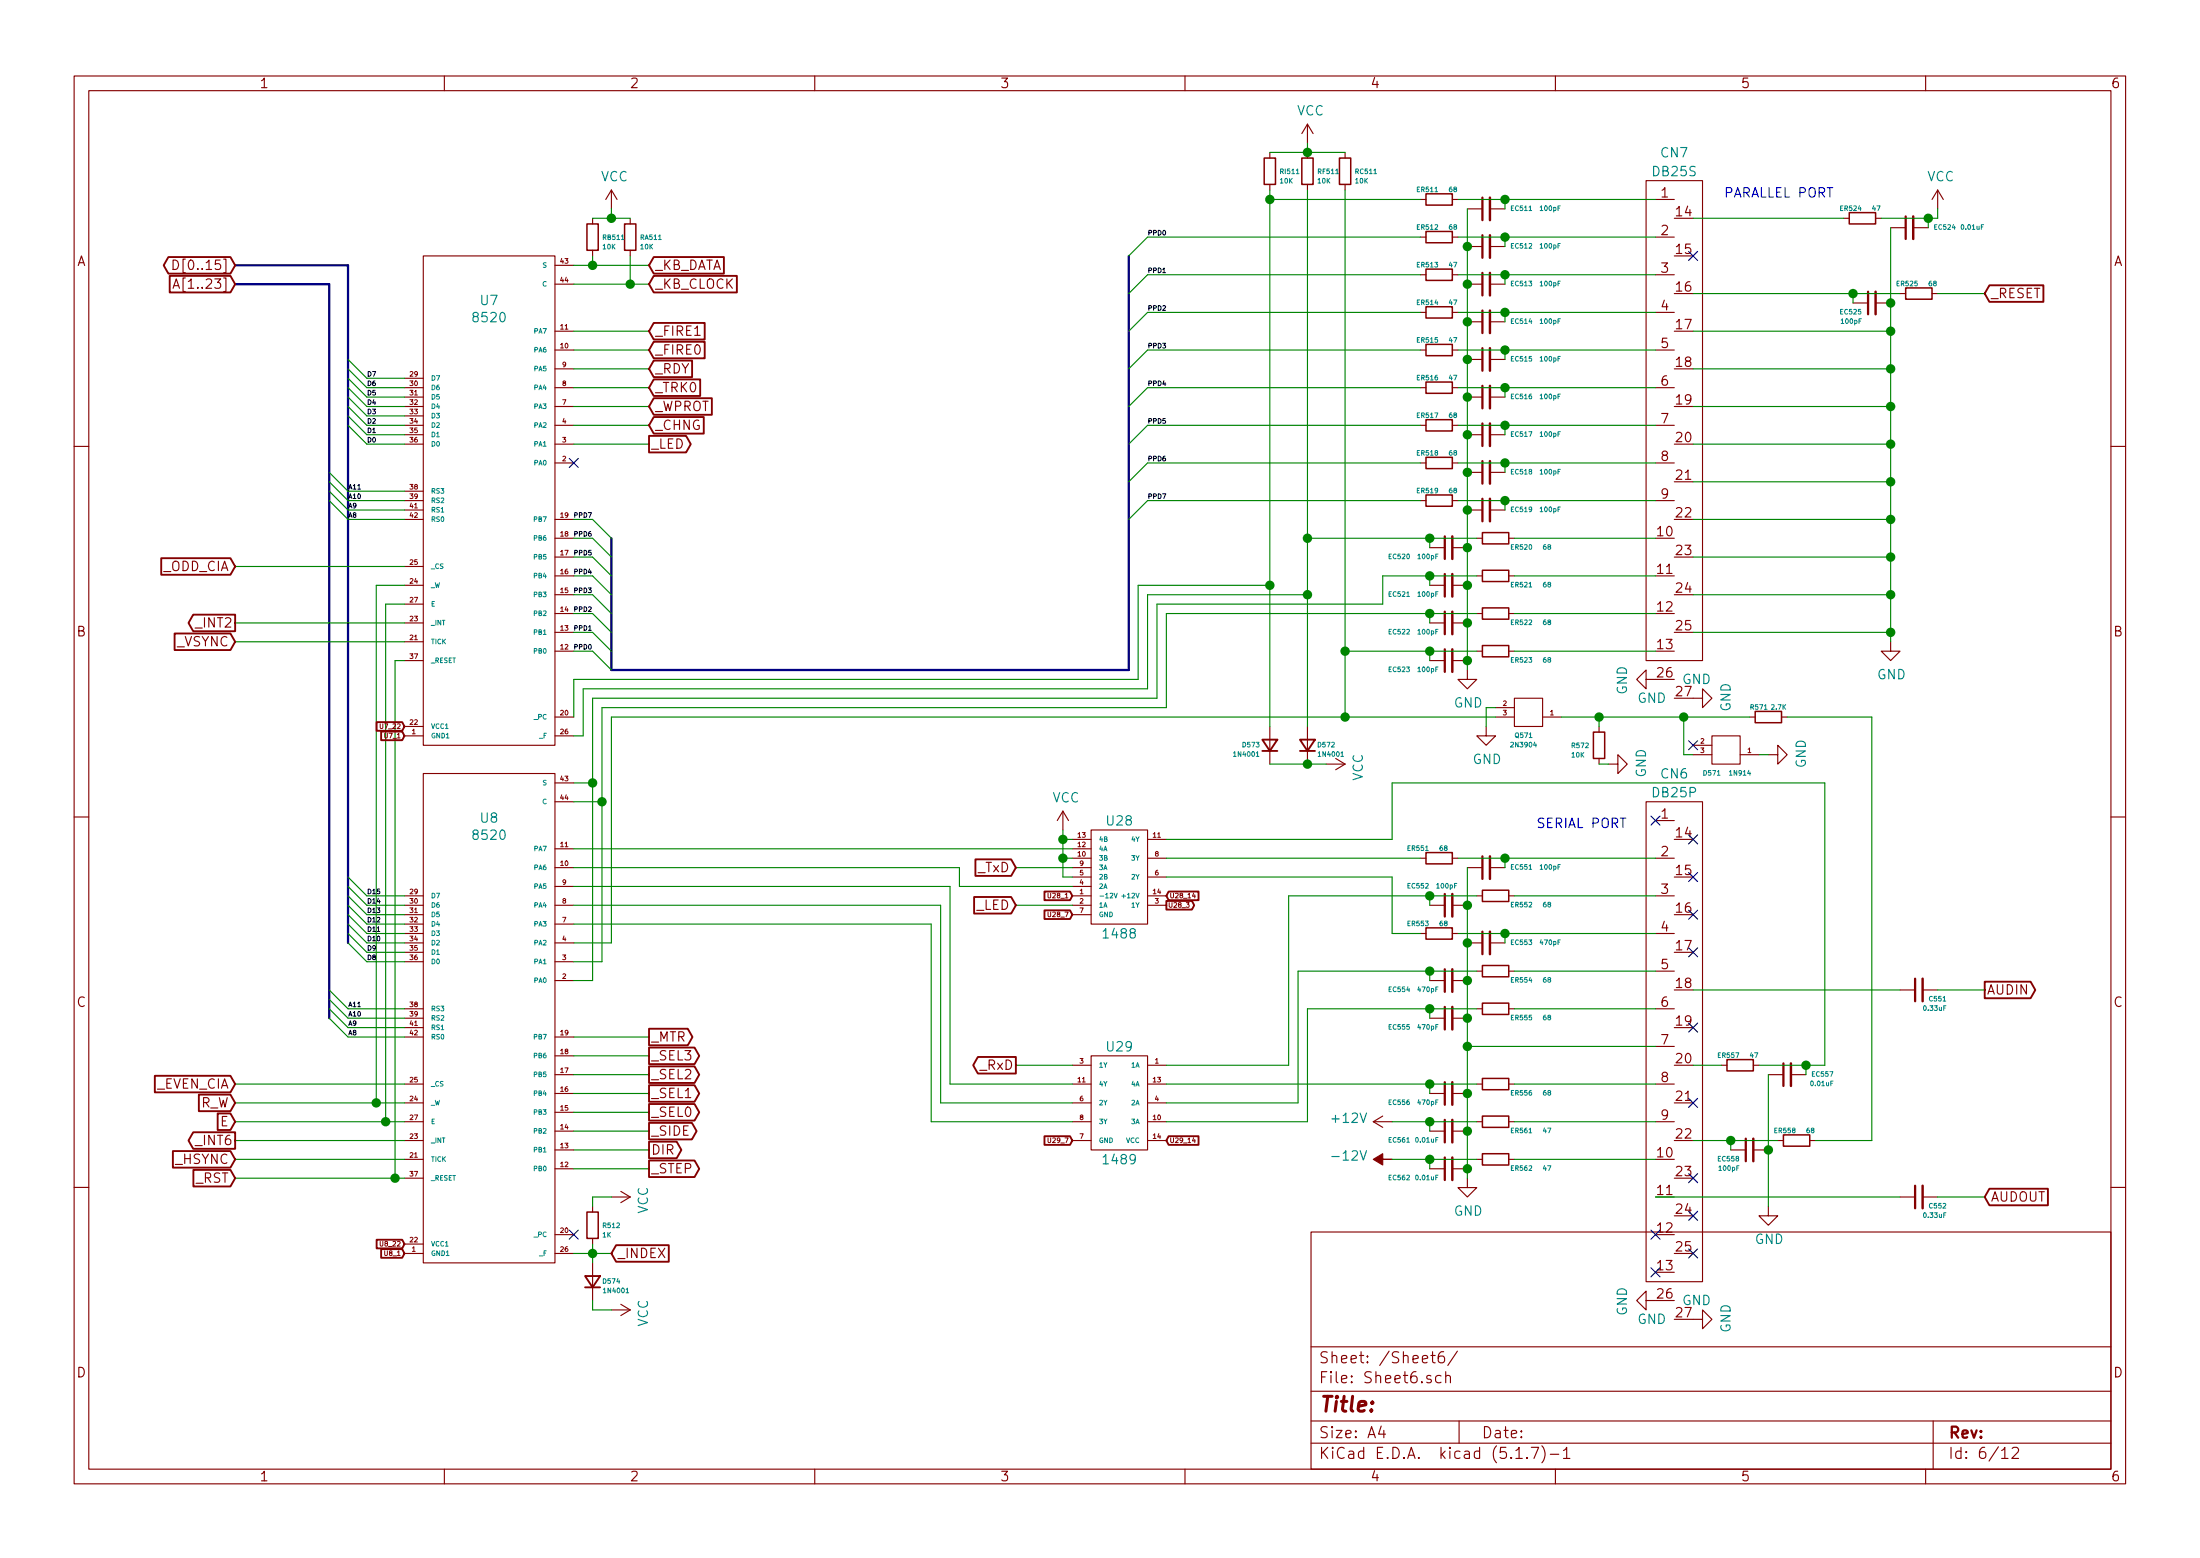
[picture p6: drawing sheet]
<svg xmlns="http://www.w3.org/2000/svg" width="297mm" height="210mm" viewBox="0 0 297 210" stroke-linecap="round" stroke-linejoin="round" font-family="sans-serif">
<g fill="none" stroke="#840000" stroke-width=".15">
<path d="M10 10.3h277v189.9h-277zM12 12.2h273v186.1h-273zM60 10.3v1.9M110 10.3v1.9M160 10.3v1.9M176.5 16.8l-.7 1.2M176.5 16.8v2.5M176.5 16.8l.8 1.2M210 10.3v1.9M260 10.3v1.9M23.4 35.1a.64 .64 0 0 1 .7 .6 .64 .64 0 0 1-.7 .7zM23.4 38.9l.4-1.3 .4 1.3"/>
<path d="M23.5 38.6h.6M57.1 34.5h17.8v66.1h-17.8zM74.9 38.3h2.6M74.9 35.8h2.6M80 29.5v.7M80 33.8v.7M82.5 25.6l-.7 1.3M82.5 25.6v2.6M82.5 25.6l.8 1.3M85.1 29.5v.7M85.1 33.8v.7M171.4 20.6v.7"/>
<path d="M171.4 24.9v.7M176.5 20.6v.7M176.5 24.9v.7M181.6 20.6v.7M181.6 24.9v.7M191.8 26.9h.7M191.8 32h.7M191.8 37.1h.7M196.1 26.9h.7M196.1 32h.7M196.1 37.1h.7M198.1 28.2h2.1"/>
<path d="M198.1 33.3h2.1M198.1 38.3h2.1M201.2 28.2h2M201.2 33.3h2M201.2 38.3h2M222.2 24.4h7.7v64.7h-7.7zM223.5 26.9h2.6M223.5 32h2.6M223.5 37.1h2.6M248.9 29.5h.8M253.2 29.5h.8M255.3 30.7h2"/>
<path d="M256.5 39.6h.8M258.3 30.7h2M260.9 39.6h.7M261.6 25.6l-.7 1.3M261.6 25.6v2.6M261.6 25.6l.8 1.3M54.6 58.7h2.5M54.6 52.3h2.5M54.6 57.4h2.5M54.6 53.6h2.5M54.6 51h2.5M54.6 59.9h2.5"/>
<path d="M54.6 54.9h2.5M54.6 56.1h2.5M74.9 47.2h2.6M74.9 52.3h2.6M74.9 57.4h2.6M74.9 44.7h2.6M74.9 59.9h2.6M74.9 54.9h2.6M74.9 49.8h2.6M191.8 42.2h.7M191.8 47.2h.7M191.8 52.3h.7"/>
<path d="M191.8 57.4h.7M196.1 42.2h.7M196.1 47.2h.7M196.1 52.3h.7M196.1 57.4h.7M198.1 58.7h2.1M198.1 43.4h2.1M198.1 48.5h2.1M198.1 53.6h2.1M201.2 58.7h2M201.2 43.4h2M201.2 48.5h2"/>
<path d="M201.2 53.6h2M223.5 42.2h2.6M223.5 47.2h2.6M223.5 52.3h2.6M223.5 57.4h2.6M250.2 40.9h2M253.2 40.9h2.1M10 60.2h2M54.6 67.6h2.5M54.6 68.8h2.5M54.6 79h2.5M54.6 70.1h2.5"/>
<path d="M54.6 76.4h2.5M54.6 66.3h2.5M74.9 62.5h2.6M74.9 72.6h2.6M74.9 77.7h2.6M74.9 75.2h2.6M74.9 70.1h2.6M191.8 67.6h.7M191.8 62.5h.7M193 79h2.1M193 73.9h2.1M196.1 67.6h.7"/>
<path d="M196.1 62.5h.7M196.1 79h2M196.1 73.9h2M198.1 68.8h2.1M198.1 63.7h2.1M199.4 72.6h.8M199.4 77.7h.8M201.2 68.8h2M201.2 63.7h2M203.7 72.6h.8M203.7 77.7h.8M223.5 67.6h2.6"/>
<path d="M223.5 62.5h2.6M285 60.2h2M54.6 89.1h2.5M54.6 84.1h2.5M54.6 99.3h2.5M54.6 86.6h2.5M54.6 98h2.5M54.6 81.5h2.5M74.9 82.8h2.6M74.9 87.9h2.6M74.9 96.8h2.6M74.9 99.3h2.6"/>
<path d="M74.9 85.3h2.6M74.9 80.3h2.6M171.4 98v5.1M176.5 98v5.1M193 89.1h2.1M193 84.1h2.1M196.1 89.1h2M196.1 84.1h2M198.1 90.4v1.3h1.3l-1.3 1.3-1.3-1.3h1.3M199.4 82.8h.8M199.4 87.9h.8M200.7 98v1.3h1.2l-1.2 1.3-1.3-1.3h1.3"/>
<path d="M201.9 96.8h2.6M201.9 95.5h2.6M203.7 82.8h.8M203.7 87.9h.8M204.5 94.2h3.8v3.8h-3.8zM208.3 96.8h2.5M215.9 98v.8M222.2 91.7v-1.3l-1.2 1.3 1.2 1.3v-1.3h1.3M228.6 94.2h1.3v-1.2l1.2 1.2-1.2 1.3v-1.3M231.1 99.3h3.8v3.8h-3.8zM236.2 96.8h.8M240.5 96.8h.8"/>
<path d="M255.3 86.6v1.3h1.2l-1.2 1.2-1.3-1.2h1.3M10 110.3h2M57.1 104.4h17.8v66h-17.8zM74.9 117.1h2.6M74.9 114.5h2.6M74.9 119.6h2.6M74.9 105.7h2.6M74.9 108.2h2.6M143.5 109.5l-.8 1.2M143.5 109.5v2.5M143.5 109.5l.8 1.2M144.8 117.1h2.5"/>
<path d="M144.8 115.8h2.5M144.8 113.3h2.5M144.8 114.5h2.5M144.8 119.6h2.5M144.8 118.4h2.5M147.3 112h7.6v12.7h-7.6zM154.9 115.8h2.6M154.9 113.3h2.6M154.9 118.4h2.6M179.1 103.1h2.5M180.3 102.4l1.3 .7M181.6 103.1l-1.3 .8"/>
<path d="M191.8 115.8h.7M196.1 115.8h.7M198.1 117.1h2.1M201.2 117.1h2M215.9 102.4v.7M217.2 103.1h1.2v-1.3l1.3 1.3-1.3 1.3v-1.3M222.2 108.2h7.7v64.8h-7.7zM223.5 115.8h2.6M223.5 110.7h2.6M228.6 101.8h2.5M228.6 100.6h2.5M234.9 101.8h2.6"/>
<path d="M238.8 101.8h1.2v-1.2l1.3 1.2-1.3 1.3v-1.3M285 110.3h2M54.6 122.2h2.5M54.6 120.9h2.5M54.6 127.2h2.5M54.6 126h2.5M54.6 137.4h2.5M54.6 136.1h2.5M54.6 123.4h2.5M54.6 139.9h2.5M54.6 129.8h2.5M54.6 124.7h2.5"/>
<path d="M54.6 128.5h2.5M54.6 138.7h2.5M74.9 122.2h2.6M74.9 127.2h2.6M74.9 132.3h2.6M74.9 139.9h2.6M74.9 129.8h2.6M74.9 124.7h2.6M144.8 122.2h2.5M144.8 120.9h2.5M144.8 123.4h2.5M154.9 122.2h2.6"/>
<path d="M154.9 120.9h2.6M191.8 126h.7M193 122.2h2.1M193 132.3h2.1M193 137.4h2.1M196.1 122.2h2M196.1 126h.7M196.1 132.3h2M196.1 137.4h2M198.1 127.2h2.1M199.4 120.9h.8M199.4 131.1h.8"/>
<path d="M199.4 136.1h.8M201.2 127.2h2M203.7 120.9h.8M203.7 131.1h.8M203.7 136.1h.8M223.5 120.9h2.6M223.5 126h2.6M223.5 131.1h2.6M223.5 136.1h2.6M256.5 133.6h2.1M259.6 133.6h2M54.6 146.3h2.5"/>
<path d="M54.6 151.4h2.5M54.6 153.9h2.5M54.6 148.8h2.5M54.6 156.5h2.5M54.6 159h2.5M74.9 145h2.6M74.9 147.6h2.6M74.9 152.6h2.6M74.9 155.2h2.6M74.9 157.7h2.6M74.9 150.1h2.6M74.9 142.5h2.6"/>
<path d="M144.8 143.8h2.5M144.8 146.3h2.5M144.8 151.4h2.5M144.8 153.9h2.5M144.8 148.8h2.5M147.3 142.5h7.6v12.7h-7.6zM154.9 143.8h2.6M154.9 146.3h2.6M154.9 151.4h2.6M154.9 153.9h2.6M154.9 148.8h2.6M185.4 151.4l1.3 .7"/>
<path d="M185.4 151.4h2.6M186.7 150.6l-1.3 .8M193 147.6h2.1M193 152.6h2.1M193 157.7h2.1M196.1 147.6h2M196.1 152.6h2M196.1 157.7h2M198.1 159v1.3h1.3l-1.3 1.2-1.3-1.2h1.3M199.4 146.3h.8M199.4 151.4h.8M199.4 156.5h.8"/>
<path d="M203.7 146.3h.8M203.7 151.4h.8M203.7 156.5h.8M223.5 146.3h2.6M223.5 151.4h2.6M223.5 141.2h2.6M232.4 143.8h.8M233.7 155.2h2M236.7 143.8h.8M236.7 155.2h2.1M238.8 145h2M240 153.9h.8"/>
<path d="M241.8 145h2M244.3 153.9h.8M10 160.2h2M54.6 169.2h2.5M54.6 167.9h2.5M74.9 169.2h2.6M74.9 166.6h2.6M80 162.8v.8M80 167.1v.8M80 170.4v5.1M82.5 161.5h2.6M82.5 176.8h2.6"/>
<path d="M83.8 160.8l1.3 .7M83.8 176l1.3 .8M85.1 161.5l-1.3 .8M85.1 176.8l-1.3 .7M177 166.3h108v32h-108zM222.2 175.5v-1.3l-1.2 1.3 1.2 1.3v-1.3h1.3M228.6 178h1.3v-1.2l1.2 1.2-1.2 1.3v-1.3M238.8 162.8v1.3h1.2l-1.2 1.2-1.3-1.2h1.3M256.5 161.5h2.1M259.6 161.5h2M285 160.2h2M60 198.3v1.9"/>
<path d="M110 198.3v1.9M160 198.3v1.9M177 194.8h108M177 191.8h108M177 187.8h108M177 181.8h108M186.5 192.5l-.4 1h1M186.8 193v1M193.2 182.9h.6M193.4 182.4v1.3l.1 .1 .3 .1M194.6 185.7a.48 .48 0 0 0-.8 .2v.4a.48 .48 0 0 0 .8 .2M194.9 182.4a.62 .62 0 0 0-.7 .7v.5a.48 .48 0 0 0 .8 .2 .61 .61 0 0 0-.1-.7 .51 .51 0 0 0-.7 .2"/>
<path d="M195.2 185.7a.38 .38 0 0 1 .6 .1v.8M195.2 185.1v1.5M196.8 182.3l-1.3 2M197 191.8v3M204.7 196.8h.8M206.2 196.7v.1l-.1-.1h.1v.1M206.8 195.3h.9l-.6 1.5M208.2 195.1a1.71 1.71 0 0 1 0 2.3M209.3 196.3h1.2M210 198.3v1.9M211.1 195.8l.3-.3 .1-.2v1.5M211.1 196.8h.9"/>
<path d="M260 198.3v1.9M261 191.8v6.5M270.3 195.8l.3-.3 .1-.2v1.5M270.3 196.8h.8M271.7 195.5l.2-.2 .5 .1a.4 .4 0 0 1 .1 .6l-.9 .8h.9"/>
</g>
<g fill="none" stroke="#840000" stroke-width=".33">
<path d="M201.2 26.7v3M201.2 31.7v3.1M201.2 36.8v3.1M253.2 39.4v3M258.3 29.2v3.1M201.2 41.9v3.1M201.2 47v3M201.2 52.1v3M201.2 57.1v3.1M196.1 72.4v3M196.1 77.5v3M201.2 62.2v3.1"/>
<path d="M201.2 67.3v3.1M196.1 82.5v3.1M196.1 87.6v3.1M201.2 115.6v3M196.1 120.6v3.1M196.1 130.8v3.1M196.1 135.9v3M201.2 125.7v3.1M259.6 132.1v3M196.1 146v3.1M196.1 151.1v3.1M196.1 156.2v3.1"/>
<path d="M236.7 153.7v3M241.8 143.5v3.1M259.6 160v3.1"/>
</g>
<g fill="none" stroke="#840000" stroke-width=".3">
<path d="M200.2 26.7v3M200.2 31.7v3.1M200.2 36.8v3.1M252.2 39.4v3M257.3 29.2v3.1M200.2 41.9v3.1M200.2 47v3M200.2 52.1v3M200.2 57.1v3.1M195.1 72.4v3M195.1 77.5v3M200.2 62.2v3.1"/>
<path d="M200.2 67.3v3.1M195.1 82.5v3.1M195.1 87.6v3.1M200.2 115.6v3M195.1 120.6v3.1M195.1 130.8v3.1M195.1 135.9v3M200.2 125.7v3.1M258.6 132.1v3M195.1 146v3.1M195.1 151.1v3.1M195.1 156.2v3.1"/>
<path d="M235.7 153.7v3M240.8 143.5v3.1M258.6 160v3.1"/>
</g>
<g fill="none" stroke="#840000" stroke-width=".2">
<path d="M79.2 30.2h1.6v3.6h-1.6zM84.3 30.2h1.6v3.6h-1.6zM170.7 21.3h1.5v3.6h-1.5zM175.8 21.3h1.5v3.6h-1.5zM180.8 21.3h1.6v3.6h-1.6zM192.5 26.2h3.6v1.5h-3.6zM192.5 31.2h3.6v1.6h-3.6zM192.5 36.3h3.6v1.5h-3.6zM249.7 28.7h3.5v1.5h-3.5zM257.3 38.9h3.6v1.5h-3.6zM192.5 41.4h3.6v1.5h-3.6zM192.5 46.5h3.6v1.5h-3.6z"/>
<path d="M192.5 51.6h3.6v1.5h-3.6zM192.5 56.6h3.6v1.6h-3.6zM192.5 66.8h3.6v1.5h-3.6zM192.5 61.7h3.6v1.5h-3.6zM200.2 71.9h3.5v1.5h-3.5zM200.2 77h3.5v1.5h-3.5zM200.2 82h3.5v1.6h-3.5zM200.2 87.1h3.5v1.5h-3.5zM215.1 98.8h1.6v3.6h-1.6zM237 96h3.5v1.5h-3.5zM192.5 115.1h3.6v1.5h-3.6zM192.5 125.2h3.6v1.5h-3.6z"/>
<path d="M200.2 120.1h3.5v1.6h-3.5zM200.2 130.3h3.5v1.5h-3.5zM200.2 135.4h3.5v1.5h-3.5zM200.2 145.5h3.5v1.6h-3.5zM200.2 150.6h3.5v1.5h-3.5zM200.2 155.7h3.5v1.5h-3.5zM233.2 143h3.5v1.5h-3.5zM240.8 153.2h3.5v1.5h-3.5zM79.2 163.6h1.6v3.5h-1.6z"/>
</g>
<g fill="none" stroke="#840000" stroke-width=".25">
<path d="M22.7 34.7h8.4l.6 1.1-.6 1.1h-8.4l-.6-1.1zM22.9 37.2h8.2l.6 1.1-.6 1.2h-8.2zM88.3 37.2h11.2v2.3h-11.2l-.7-1.2zM88.3 34.7h9.4v2.2h-9.4l-.7-1.1zM268.6 38.5h7.3v2.2h-7.3l-.6-1.1zM87.6 58.8h5l.7 1.1-.7 1.2h-5zM88.3 48.7h5.1v2.2h-5.1l-.7-1.1zM88.3 43.6h6.8v2.2h-6.8l-.7-1.1zM88.3 46.1h6.8v2.3h-6.8l-.7-1.2zM88.3 51.2h6.2v2.2h-6.2l-.7-1.1zM88.3 53.7h7.8v2.3h-7.8l-.7-1.1zM88.3 56.3h6.7v2.2h-6.7l-.7-1.1z"/>
<path d="M21.8 75.3h9.3l.6 1.1-.6 1.2h-9.3zM23.6 85.5h7.5l.6 1.1-.6 1.1h-7.5zM26.1 83h5.6v2.2h-5.6l-.6-1.1zM50.9 97.5h3.4l.3 .5-.3 .6h-3.4zM51.5 98.7h2.8l.3 .6-.3 .6h-2.8zM170.4 99.8h2.1l-1.1 1.5zM175.5 99.8h2l-1 1.5zM131.7 116h4.8l.7 1.1-.7 1.1h-4.8zM170.4 101.3h2.1M175.5 101.3h2M87.6 138.8h5.3l.6 1.1-.6 1.2h-5.3zM131.5 121.1h5l.7 1.1-.7 1.1h-5z"/>
<path d="M141 122.9h3.5l.3 .5-.3 .6h-3.5zM141 120.3h3.5l.3 .6-.3 .6h-3.5zM157.5 121.6h3.4l.3 .6-.3 .6h-3.4zM157.8 120.3h4v1.2h-4l-.3-.6zM268 132.5h6.2l.6 1.1-.6 1.1h-6.2zM20.9 145.2h10.2l.6 1.1-.6 1.1h-10.2zM23.3 155.3h7.8l.6 1.2-.6 1.1h-7.8zM26.1 152.8h5.6v2.2h-5.6l-.6-1.1zM26.1 157.9h5l.6 1.1-.6 1.1h-5zM26.8 147.7h4.3l.6 1.1-.6 1.2h-4.3zM29.4 150.3h1.7l.6 1.1-.6 1.1h-1.7zM87.6 156.6h6.2l.6 1.1-.6 1.1h-6.2z"/>
<path d="M87.6 154.1h3.8l.6 1.1-.6 1.1h-3.8zM87.6 151.5h5.8l.7 1.1-.7 1.2h-5.8zM87.6 149h6.2l.6 1.1-.6 1.1h-6.2zM87.6 146.5h6.2l.6 1.1-.6 1.1h-6.2zM87.6 141.4h6.2l.6 1.1-.6 1.1h-6.2zM87.6 143.9h6.2l.6 1.1-.6 1.1h-6.2zM132 142.6h5.2v2.3h-5.2l-.6-1.1zM141 153.3h3.5l.3 .6-.3 .6h-3.5zM157.8 153.3h4v1.2h-4l-.3-.6zM50.9 167.3h3.4l.3 .6-.3 .6h-3.4zM51.5 168.6h2.8l.3 .6-.3 .5h-2.8zM79 172.2h2l-1 1.5z"/>
<path d="M79 173.7h2M83.2 168h7.1v2.3h-7.1l-.7-1.1zM268.6 160.4h7.9v2.3h-7.9l-.6-1.2z"/>
</g>
<path d="M169.6 102.1h.4M181.1 102.1h.3M150.4 120.5l.2 .7 .3-.7M151.5 120.9h.5M84.5 174.5h.4" fill="none" stroke="#008484" stroke-width=".14"/>
<path d="M185.4 156.5l1.3-.8v.8h1.3h-1.3v.7z" fill="#840000" stroke="#840000" stroke-width=".15"/>
<path d="M31.7 38.3h12.7v99.1M31.7 35.8h15.3v91.4M152.4 34.5v55.9h-69.9v-17.8" fill="none" stroke="#000084" stroke-width=".3"/>
<g fill="none" stroke="#008400" stroke-width=".15">
<path d="M176.5 19.3v1.3M77.5 38.3h10.1M77.5 35.8h10.1M80 34.5v1.3M80 29.5h5.1M82.5 28.2v1.3M85.1 34.5v3.8M171.4 25.6v72.4M171.4 26.9h20.4M171.4 20.6h10.2M176.5 25.6v72.4M181.6 25.6v71.2"/>
<path d="M191.8 37.1h-36.9l-2.5 2.5M191.8 32h-36.9l-2.5 2.5M196.8 26.9h26.7M196.8 37.1h26.7M196.8 32h26.7M198.1 28.2v62.2M203.2 26.9v1.3M203.2 32v1.3M203.2 37.1v1.2M228.6 39.6h27.9M228.6 29.5h20.3M250.2 39.6v1.3"/>
<path d="M255.3 30.7v55.9M260.3 29.5v1.2M261.6 39.6h6.4M261.6 28.2v1.3h-7.6M47 54.9l2.5 2.5h5.1M47 53.6l2.5 2.5h5.1M47 52.3l2.5 2.6h5.1M47 51l2.5 2.6h5.1M47 49.8l2.5 2.5h5.1M47 48.5l2.5 2.5h5.1M47 56.1l2.5 2.6h5.1M47 57.4l2.5 2.5h5.1"/>
<path d="M77.5 57.4h10.1M77.5 54.9h10.1M77.5 52.3h10.1M77.5 47.2h10.1M77.5 44.7h10.1M77.5 59.9h10.1M77.5 49.8h10.1M191.8 57.4h-36.9l-2.5 2.5M191.8 52.3h-36.9l-2.5 2.6M191.8 47.2h-36.9l-2.5 2.6M191.8 42.2h-36.9l-2.5 2.5M196.8 57.4h26.7"/>
<path d="M196.8 52.3h26.7M196.8 47.2h26.7M196.8 42.2h26.7M203.2 42.2v1.2M203.2 47.2v1.3M203.2 52.3v1.3M203.2 57.4v1.3M228.6 54.9h26.7M228.6 44.7h26.7M228.6 59.9h26.7M228.6 49.8h26.7M31.7 76.4h22.9"/>
<path d="M44.4 67.6l2.6 2.5h7.6M44.4 65l2.6 2.6h7.6M44.4 66.3l2.6 2.5h7.6M44.4 63.7l2.6 2.6h7.6M54.6 79h-3.8v69.8M77.5 77.7h2.5l2.5 2.6M77.5 72.6h2.5l2.5 2.6M77.5 70.1h2.5l2.5 2.5M77.5 75.2h2.5l2.5 2.5M171.4 79h-17.7v12.7h-76.2v5.1M176.5 72.6h22.9M191.8 67.6h-36.9l-2.5 2.5"/>
<path d="M191.8 62.5h-36.9l-2.5 2.5M193 72.6v1.3M193 77.7v1.3M196.8 67.6h26.7M196.8 62.5h26.7M199.4 77.7h-12.7v3.8h-30.5v12.7h-76.2v38.1h-2.5M203.2 62.5v1.2M203.2 67.6v1.2M204.5 77.7h19M204.5 72.6h19M228.6 70.1h26.7M228.6 75.2h26.7"/>
<path d="M228.6 65h26.7M31.7 84.1h22.9M31.7 86.6h22.9M54.6 81.5h-2.5v69.9M54.6 89.1h-1.3v69.9M77.5 82.8h2.5l2.5 2.5M77.5 80.3h2.5l2.5 2.5M77.5 85.3h2.5l2.5 2.6M77.5 87.9h2.5l2.5 2.5M176.5 80.3h-21.6v12.7h-76.2v6.3h-1.2M181.6 87.9h17.8M193 82.8v1.3"/>
<path d="M193 87.9v1.2M199.4 82.8h-41.9v12.7h-76.2v34.3h-3.8M201.9 95.5h-1.2v2.5M201.9 96.8h-119.4v30.4h-5M204.5 82.8h19M204.5 87.9h19M210.8 96.8h25.4M215.9 96.8v1.2M227.3 96.8v5h1.3M228.6 80.3h26.7M228.6 85.3h26.7M241.3 96.8h11.4v57.1h-7.6"/>
<path d="M47 119.6l2.5 2.6h5.1M47 118.4l2.5 2.5h5.1M77.5 108.2h3.8M77.5 105.7h2.5M77.5 119.6h50.8v26.7h16.5M77.5 117.1h52v2.5h15.3M77.5 114.5h67.3M137.2 117.1h7.6M143.5 113.3h1.3M143.5 112v6.4h1.3M143.5 115.8h1.3M157.5 113.3h30.5v-7.6h58.4v38.1h-8.9"/>
<path d="M157.5 115.8h34.3M157.5 118.4h30.5v7.6h3.8M171.4 103.1h7.7M196.8 115.8h26.7M198.1 117.1v41.9M203.2 115.8v1.3M215.9 103.1h1.3M237.5 101.8h1.3M44.4 136.1l2.6 2.6h7.6M44.4 137.4l2.6 2.5h7.6M44.4 133.6l2.6 2.5h7.6M44.4 134.9l2.6 2.5h7.6"/>
<path d="M47 124.7l2.5 2.5h5.1M47 127.2l2.5 2.6h5.1M47 122.2l2.5 2.5h5.1M47 126l2.5 2.5h5.1M47 120.9l2.5 2.5h5.1M47 123.4l2.5 2.6h5.1M77.5 139.9h10.1M77.5 122.2h49.5v26.6h17.8M77.5 124.7h48.2v26.7h19.1M137.2 122.2h7.6M193 120.9v1.3M193 131.1v1.2"/>
<path d="M193 136.1v1.3M196.8 126h26.7M199.4 136.1h-22.9v15.3h-19M199.4 120.9h-25.4v22.9h-16.5M199.4 131.1h-24.1v17.7h-17.8M203.2 126v1.2M204.5 120.9h19M204.5 131.1h19M204.5 136.1h19M228.6 133.6h27.9M261.6 133.6h6.4M31.7 153.9h22.9"/>
<path d="M31.7 156.5h22.9M31.7 151.4h22.9M31.7 159h22.9M31.7 146.3h22.9M31.7 148.8h22.9M77.5 147.6h10.1M77.5 150.1h10.1M77.5 152.6h10.1M77.5 155.2h10.1M77.5 157.7h10.1M77.5 142.5h10.1M77.5 145h10.1"/>
<path d="M137.2 143.8h7.6M157.5 146.3h41.9M188 156.5h11.4M188 151.4h11.4M193 146.3v1.3M193 151.4v1.2M193 156.5v1.2M198.1 141.2h25.4M204.5 156.5h19M204.5 151.4h19M204.5 146.3h19M228.6 153.9h11.4"/>
<path d="M228.6 143.8h3.8M233.7 153.9v1.3M238.8 145v17.8M243.8 143.8v1.2M77.5 169.2h5M80 167.9v2.5M80 175.5v1.3h2.5M82.5 161.5h-2.5v1.3M223.5 161.5h33M261.6 161.5h6.4"/>
</g>
<path d="M51.3 97.7v.5l.2 .1 .2-.1v-.5M141.5 123.1v.5l.1 .1 .3-.1v-.5M141.5 120.5v.6l.1 .1 .3-.1v-.6M161.2 120.5l-.2 .4h.4M161.3 120.7v.5M141.5 153.6v.5l.1 .1 .3-.1v-.5M161.2 153.5l-.2 .5h.4M161.3 153.8v.4M51.3 167.5v.5l.2 .2 .2-.2v-.5" fill="none" stroke="#840000" stroke-width=".14"/>
<g fill="#008400" stroke="#008400" stroke-width=".25">
<circle cx="80" cy="169.2" r=".51"/>
<circle cx="193" cy="120.9" r=".51"/>
<circle cx="198.1" cy="73.9" r=".51"/>
<circle cx="176.5" cy="72.6" r=".51"/>
<circle cx="198.1" cy="79" r=".51"/>
<circle cx="243.8" cy="143.8" r=".51"/>
<circle cx="198.1" cy="84.1" r=".51"/>
<circle cx="233.7" cy="153.9" r=".51"/>
<circle cx="198.1" cy="89.1" r=".51"/>
<circle cx="203.2" cy="115.8" r=".51"/>
<circle cx="198.1" cy="157.7" r=".51"/>
<circle cx="198.1" cy="68.8" r=".51"/>
<circle cx="193" cy="87.9" r=".51"/>
<circle cx="198.1" cy="63.7" r=".51"/>
<circle cx="193" cy="82.8" r=".51"/>
<circle cx="198.1" cy="58.7" r=".51"/>
<circle cx="193" cy="77.7" r=".51"/>
<circle cx="198.1" cy="53.6" r=".51"/>
<circle cx="193" cy="72.6" r=".51"/>
<circle cx="198.1" cy="48.5" r=".51"/>
<circle cx="198.1" cy="43.4" r=".51"/>
<circle cx="171.5" cy="79" r=".51"/>
<circle cx="198.1" cy="122.2" r=".51"/>
<circle cx="215.9" cy="96.8" r=".51"/>
<circle cx="53.3" cy="159" r=".51"/>
<circle cx="193" cy="131.1" r=".51"/>
<circle cx="193" cy="136.1" r=".51"/>
<circle cx="193" cy="146.3" r=".51"/>
<circle cx="198.1" cy="137.4" r=".51"/>
<circle cx="193" cy="151.4" r=".51"/>
<circle cx="198.1" cy="132.3" r=".51"/>
<circle cx="193" cy="156.5" r=".51"/>
<circle cx="198.1" cy="127.2" r=".51"/>
<circle cx="52.1" cy="151.4" r=".51"/>
<circle cx="171.5" cy="26.9" r=".51"/>
<circle cx="198.1" cy="141.2" r=".51"/>
<circle cx="203.2" cy="67.6" r=".51"/>
<circle cx="80" cy="35.8" r=".51"/>
<circle cx="198.1" cy="152.6" r=".51"/>
<circle cx="50.8" cy="148.8" r=".51"/>
<circle cx="198.1" cy="147.6" r=".51"/>
<circle cx="176.5" cy="20.6" r=".51"/>
<circle cx="85.1" cy="38.3" r=".51"/>
<circle cx="238.8" cy="155.2" r=".51"/>
<circle cx="203.2" cy="126" r=".51"/>
<circle cx="255.3" cy="49.8" r=".51"/>
<circle cx="203.2" cy="62.5" r=".51"/>
<circle cx="81.3" cy="108.2" r=".51"/>
<circle cx="255.3" cy="59.9" r=".51"/>
<circle cx="255.3" cy="65" r=".51"/>
<circle cx="255.3" cy="70.1" r=".51"/>
<circle cx="198.1" cy="38.3" r=".51"/>
<circle cx="255.3" cy="75.2" r=".51"/>
<circle cx="203.2" cy="57.4" r=".51"/>
<circle cx="227.3" cy="96.8" r=".51"/>
<circle cx="255.3" cy="80.3" r=".51"/>
<circle cx="203.2" cy="26.9" r=".51"/>
<circle cx="203.2" cy="32" r=".51"/>
<circle cx="82.6" cy="29.5" r=".51"/>
<circle cx="203.2" cy="52.3" r=".51"/>
<circle cx="203.2" cy="37.1" r=".51"/>
<circle cx="203.2" cy="47.2" r=".51"/>
<circle cx="203.2" cy="42.2" r=".51"/>
<circle cx="143.5" cy="115.8" r=".51"/>
<circle cx="176.5" cy="80.3" r=".51"/>
<circle cx="198.1" cy="33.3" r=".51"/>
<circle cx="255.3" cy="40.9" r=".51"/>
<circle cx="255.3" cy="44.7" r=".51"/>
<circle cx="260.3" cy="29.5" r=".51"/>
<circle cx="255.3" cy="85.3" r=".51"/>
<circle cx="176.5" cy="103.1" r=".51"/>
<circle cx="255.3" cy="54.9" r=".51"/>
<circle cx="80" cy="105.7" r=".51"/>
<circle cx="181.6" cy="87.9" r=".51"/>
<circle cx="143.5" cy="113.3" r=".51"/>
<circle cx="250.2" cy="39.6" r=".51"/>
<circle cx="181.6" cy="96.8" r=".51"/>
</g>
<g fill="none" stroke="#000084" stroke-width=".15">
<path d="M228 33.9l1.2 1.2M229.2 33.9l-1.2 1.2M76.9 61.9l1.2 1.2M78.1 61.9l-1.2 1.2M228 100l1.2 1.2M229.2 100l-1.2 1.2M222.9 110.1l1.2 1.2M224.1 110.1l-1.2 1.2M228 117.7l1.2 1.3M228 112.7l1.2 1.2M229.2 117.7l-1.2 1.3M229.2 112.7l-1.2 1.2"/>
<path d="M228 127.9l1.2 1.2M228 122.8l1.2 1.2M228 138.1l1.2 1.2M229.2 127.9l-1.2 1.2M229.2 122.8l-1.2 1.2M229.2 138.1l-1.2 1.2M228 158.4l1.2 1.2M228 148.2l1.2 1.2M229.2 158.4l-1.2 1.2M229.2 148.2l-1.2 1.2M76.9 166l1.2 1.2M78.1 166l-1.2 1.2"/>
<path d="M222.9 171.1l1.2 1.2M222.9 166l1.2 1.2M224.1 171.1l-1.2 1.2M224.1 166l-1.2 1.2M228 168.5l1.2 1.3M228 163.5l1.2 1.2M229.2 168.5l-1.2 1.3M229.2 163.5l-1.2 1.2"/>
</g>
<text font-size="2.8" fill="#840000" x="178" y="190.5">Title:</text>
<g font-size="2.1" fill="#840000">
<text x="178" y="184">Sheet: /Sheet6/</text>
<text x="178" y="186.7">File: Sheet6.sch</text>
<text x="178" y="196.9">KiCad E.D.A. kicad (5.1.7)-1</text>
<text x="178" y="194.1">Size: A4</text>
<text x="200" y="194.1">Date:</text>
<text x="263" y="194.1">Rev:</text>
<text x="263" y="196.9">Id: 6/12</text>
</g>
<g font-size="1.8" fill="#840000">
<text x="35" y="11.9">1</text>
<text x="85" y="11.9">2</text>
<text x="135" y="11.9">3</text>
<text x="185" y="11.9">4</text>
<text x="235" y="11.9">5</text>
<text x="285" y="11.9">6</text>
<text x="224.3" y="26.7">1</text>
<text x="226.4" y="29.2">14</text>
<text x="10.4" y="35.9">A</text>
<text x="224.3" y="31.7">2</text>
<text x="226.4" y="34.3">15</text>
<text x="285.4" y="35.9">A</text>
<text x="24.6" y="36.4">D[0..15]</text>
<text x="24.6" y="39">A[1..23]</text>
<text x="88.4" y="39">_KB_CLOCK</text>
<text x="88.4" y="36.4">_KB_DATA</text>
<text x="224.3" y="36.8">3</text>
<text x="224.3" y="41.9">4</text>
<text x="226.4" y="39.4">16</text>
<text x="268.8" y="40.3">_RESET</text>
<text x="88.4" y="45.3">_FIRE1</text>
<text x="88.4" y="47.9">_FIRE0</text>
<text x="224.3" y="47">5</text>
<text x="226.4" y="44.4">17</text>
<text x="88.4" y="50.4">_RDY</text>
<text x="88.4" y="53">_TRK0</text>
<text x="224.3" y="52.1">6</text>
<text x="226.4" y="49.5">18</text>
<text x="88.4" y="55.5">_WPROT</text>
<text x="88.4" y="58">_CHNG</text>
<text x="224.3" y="57.1">7</text>
<text x="226.4" y="54.6">19</text>
<text x="226.4" y="59.7">20</text>
<text x="87.9" y="60.6">_LED</text>
<text x="224.3" y="62.2">8</text>
<text x="226.4" y="64.8">21</text>
<text x="224.3" y="67.3">9</text>
<text x="226.4" y="69.8">22</text>
<text x="22" y="77.1">_ODD_CIA</text>
<text x="223.8" y="72.4">10</text>
<text x="223.8" y="77.5">11</text>
<text x="226.4" y="74.9">23</text>
<text x="223.8" y="82.5">12</text>
<text x="226.4" y="80">24</text>
<text x="10.4" y="85.9">B</text>
<text x="23.9" y="87.2">_VSYNC</text>
<text x="26.7" y="84.7">_INT2</text>
<text x="223.8" y="87.6">13</text>
<text x="226.4" y="85.1">25</text>
<text x="285.4" y="85.9">B</text>
<text x="223.8" y="91.4">26</text>
<text x="226.4" y="94">27</text>
<text x="224.3" y="110.5">1</text>
<text x="226.4" y="113">14</text>
<text x="132.1" y="117.7">_TxD</text>
<text x="224.3" y="115.6">2</text>
<text x="226.4" y="118.1">15</text>
<text x="131.9" y="122.8">_LED</text>
<text x="224.3" y="120.6">3</text>
<text x="224.3" y="125.7">4</text>
<text x="226.4" y="123.2">16</text>
<text x="224.3" y="130.8">5</text>
<text x="226.4" y="128.3">17</text>
<text x="10.4" y="135.9">C</text>
<text x="224.3" y="135.9">6</text>
<text x="226.4" y="133.3">18</text>
<text x="268.2" y="134.2">AUDIN</text>
<text x="285.4" y="135.9">C</text>
<text x="87.9" y="140.6">_MTR</text>
<text x="87.9" y="143.1">_SEL3</text>
<text x="224.3" y="141">7</text>
<text x="226.4" y="138.4">19</text>
<text x="226.4" y="143.5">20</text>
<text x="21.1" y="146.9">_EVEN_CIA</text>
<text x="27" y="149.5">R_W</text>
<text x="87.9" y="148.2">_SEL1</text>
<text x="87.9" y="145.7">_SEL2</text>
<text x="132.4" y="144.4">_RxD</text>
<text x="224.3" y="146">8</text>
<text x="226.4" y="148.6">21</text>
<text x="26.7" y="154.6">_INT6</text>
<text x="29.8" y="152">E</text>
<text x="87.9" y="155.8">DIR</text>
<text x="87.9" y="153.3">_SIDE</text>
<text x="87.9" y="150.7">_SEL0</text>
<text x="224.3" y="151.1">9</text>
<text x="226.4" y="153.7">22</text>
<text x="23.8" y="157.1">_HSYNC</text>
<text x="26.4" y="159.6">_RST</text>
<text x="87.9" y="158.4">_STEP</text>
<text x="223.8" y="156.2">10</text>
<text x="223.8" y="161.3">11</text>
<text x="226.4" y="158.7">23</text>
<text x="223.8" y="166.4">12</text>
<text x="226.4" y="163.8">24</text>
<text x="268.8" y="162.2">AUDOUT</text>
<text x="83.3" y="169.8">_INDEX</text>
<text x="223.8" y="171.4">13</text>
<text x="226.4" y="168.9">25</text>
<text x="223.8" y="175.3">26</text>
<text x="226.4" y="177.8">27</text>
<text x="10.4" y="185.9">D</text>
<text x="285.4" y="185.9">D</text>
<text x="35" y="199.9">1</text>
<text x="85" y="199.9">2</text>
<text x="135" y="199.9">3</text>
<text x="185" y="199.9">4</text>
<text x="235" y="199.9">5</text>
<text x="285" y="199.9">6</text>
</g>
<g font-size="1.8" fill="#008484">
<text x="175.1" y="15.6">VCC</text>
<text x="223.2" y="23.8">DB25S</text>
<text x="224.3" y="21.3">CN7</text>
<text x="81.1" y="24.5">VCC</text>
<text x="260.2" y="24.5">VCC</text>
<text x="64.9" y="41.2">U7</text>
<text x="64.1" y="43.5">8520</text>
<text x="196.3" y="95.5">GND</text>
<text x="219.7" y="93.8" transform="rotate(-90 219.7 93.8)">GND</text>
<text x="221.1" y="94.9">GND</text>
<text x="227.1" y="92.3">GND</text>
<text x="253.4" y="91.7">GND</text>
<text x="233.7" y="96.1" transform="rotate(-90 233.7 96.1)">GND</text>
<text x="184" y="105.4" transform="rotate(-90 184 105.4)">VCC</text>
<text x="198.8" y="103.1">GND</text>
<text x="222.2" y="104.9" transform="rotate(-90 222.2 104.9)">GND</text>
<text x="223.2" y="107.6">DB25P</text>
<text x="224.3" y="105.1">CN6</text>
<text x="243.8" y="103.7" transform="rotate(-90 243.8 103.7)">GND</text>
<text x="64.1" y="113.4">8520</text>
<text x="64.9" y="111">U8</text>
<text x="142.1" y="108.3">VCC</text>
<text x="149.5" y="111.4">U28</text>
<text x="149.2" y="126.7">1488</text>
<text x="149.5" y="141.9">U29</text>
<text x="180" y="151.6">+12V</text>
<text x="149.2" y="157.1">1489</text>
<text x="180.2" y="156.6">-12V</text>
<text x="87.5" y="163.8" transform="rotate(-90 87.5 163.8)">VCC</text>
<text x="196.3" y="164.1">GND</text>
<text x="236.9" y="167.9">GND</text>
<text x="87.5" y="179.1" transform="rotate(-90 87.5 179.1)">VCC</text>
<text x="219.7" y="177.6" transform="rotate(-90 219.7 177.6)">GND</text>
<text x="221.1" y="178.7">GND</text>
<text x="227.1" y="176.1">GND</text>
<text x="233.7" y="179.9" transform="rotate(-90 233.7 179.9)">GND</text>
</g>
<g font-size="1.8" fill="#0000c2">
<text x="232.8" y="26.7">PARALLEL PORT</text>
<text x="207.8" y="111.8">SERIAL PORT</text>
</g>
<g font-size=".9" fill="#008484">
<text x="173" y="23.5">RI511</text>
<text x="178" y="23.5">RF511</text>
<text x="183.1" y="23.5">RC511</text>
<text x="172.9" y="24.7">10K</text>
<text x="178" y="24.7">10K</text>
<text x="183" y="24.7">10K</text>
<text x="191.4" y="25.9">ER511</text>
<text x="195.7" y="25.9">68</text>
<text x="204.1" y="28.4">EC511</text>
<text x="208" y="28.4">100pF</text>
<text x="248.5" y="28.4">ER524</text>
<text x="252.9" y="28.4">47</text>
<text x="81.4" y="33.6">10K</text>
<text x="81.5" y="32.4">RB511</text>
<text x="86.5" y="33.6">10K</text>
<text x="86.5" y="32.4">RA511</text>
<text x="191.4" y="31">ER512</text>
<text x="195.7" y="31">68</text>
<text x="204.1" y="33.5">EC512</text>
<text x="208" y="33.5">100pF</text>
<text x="261.2" y="31">EC524</text>
<text x="264.9" y="31">0.01uF</text>
<text x="73.3" y="38.7">C</text>
<text x="73.3" y="36.1">S</text>
<text x="191.4" y="36.1">ER513</text>
<text x="191.4" y="41.1">ER514</text>
<text x="195.7" y="36.1">47</text>
<text x="195.7" y="41.1">47</text>
<text x="204.1" y="38.6">EC513</text>
<text x="208" y="38.6">100pF</text>
<text x="256.2" y="38.6">ER525</text>
<text x="260.5" y="38.6">68</text>
<text x="72.2" y="47.5">PA6</text>
<text x="72.2" y="45">PA7</text>
<text x="191.4" y="46.2">ER515</text>
<text x="195.7" y="46.2">47</text>
<text x="204.1" y="43.7">EC514</text>
<text x="208" y="43.7">100pF</text>
<text x="248.5" y="42.4">EC525</text>
<text x="248.7" y="43.7">100pF</text>
<text x="58.2" y="51.4">D7</text>
<text x="58.2" y="52.6">D6</text>
<text x="58.2" y="53.9">D5</text>
<text x="72.2" y="52.6">PA4</text>
<text x="72.2" y="50.1">PA5</text>
<text x="191.4" y="51.3">ER516</text>
<text x="195.7" y="51.3">47</text>
<text x="204.1" y="48.8">EC515</text>
<text x="204.1" y="53.8">EC516</text>
<text x="208" y="48.8">100pF</text>
<text x="208" y="53.8">100pF</text>
<text x="58.2" y="55.2">D4</text>
<text x="58.2" y="56.4">D3</text>
<text x="58.2" y="57.7">D2</text>
<text x="58.2" y="59">D1</text>
<text x="72.2" y="57.7">PA2</text>
<text x="72.2" y="55.2">PA3</text>
<text x="191.4" y="56.4">ER517</text>
<text x="195.7" y="56.4">68</text>
<text x="204.1" y="58.9">EC517</text>
<text x="208" y="58.9">100pF</text>
<text x="58.2" y="60.2">D0</text>
<text x="72.2" y="62.8">PA0</text>
<text x="72.2" y="60.2">PA1</text>
<text x="191.4" y="61.5">ER518</text>
<text x="195.7" y="61.5">68</text>
<text x="204.1" y="64">EC518</text>
<text x="208" y="64">100pF</text>
<text x="58.2" y="66.6">RS3</text>
<text x="58.2" y="67.9">RS2</text>
<text x="58.2" y="69.1">RS1</text>
<text x="58.2" y="70.4">RS0</text>
<text x="72.2" y="70.4">PB7</text>
<text x="191.4" y="66.5">ER519</text>
<text x="195.7" y="66.5">68</text>
<text x="204.1" y="69.1">EC519</text>
<text x="208" y="69.1">100pF</text>
<text x="58.2" y="76.8">_CS</text>
<text x="72.2" y="75.5">PB5</text>
<text x="72.2" y="72.9">PB6</text>
<text x="187.6" y="75.4">EC520</text>
<text x="191.5" y="75.4">100pF</text>
<text x="204.1" y="74.2">ER520</text>
<text x="208.4" y="74.2">68</text>
<text x="58.2" y="79.3">_W</text>
<text x="58.2" y="81.8">E</text>
<text x="72.2" y="83.1">PB2</text>
<text x="72.2" y="80.6">PB3</text>
<text x="72.2" y="78">PB4</text>
<text x="187.6" y="80.5">EC521</text>
<text x="191.5" y="80.5">100pF</text>
<text x="204.1" y="79.2">ER521</text>
<text x="208.4" y="79.2">68</text>
<text x="58.2" y="86.9">TICK</text>
<text x="58.2" y="84.4">_INT</text>
<text x="58.2" y="89.5">_RESET</text>
<text x="72.2" y="88.2">PB0</text>
<text x="72.2" y="85.6">PB1</text>
<text x="187.6" y="85.6">EC522</text>
<text x="191.5" y="85.6">100pF</text>
<text x="204.1" y="84.3">ER522</text>
<text x="204.1" y="89.4">ER523</text>
<text x="208.4" y="84.3">68</text>
<text x="208.4" y="89.4">68</text>
<text x="187.6" y="90.7">EC523</text>
<text x="191.5" y="90.7">100pF</text>
<text x="236.4" y="95.8">R571</text>
<text x="239.2" y="95.8">2.7K</text>
<text x="58.2" y="99.6">GND1</text>
<text x="58.2" y="98.3">VCC1</text>
<text x="72.2" y="97.1">_PC</text>
<text x="72.9" y="99.6">_F</text>
<text x="167.9" y="100.8">D573</text>
<text x="178" y="100.8">D572</text>
<text x="204.2" y="100.8">2N3904</text>
<text x="204.7" y="99.6">Q571</text>
<text x="212.3" y="100.9">R572</text>
<text x="73.3" y="106">S</text>
<text x="166.7" y="102.1">1N4001</text>
<text x="178.2" y="102.1">1N4001</text>
<text x="212.2" y="102.2">10K</text>
<text x="230.1" y="104.6">D571</text>
<text x="233.6" y="104.6">1N914</text>
<text x="73.3" y="108.5">C</text>
<text x="148.3" y="113.6">4B</text>
<text x="152.8" y="113.6">4Y</text>
<text x="72.2" y="117.4">PA6</text>
<text x="72.2" y="114.9">PA7</text>
<text x="72.2" y="119.9">PA5</text>
<text x="148.3" y="116.1">3B</text>
<text x="148.3" y="114.9">4A</text>
<text x="148.3" y="119.9">2A</text>
<text x="148.3" y="118.7">2B</text>
<text x="148.3" y="117.4">3A</text>
<text x="152.8" y="118.7">2Y</text>
<text x="152.8" y="116.1">3Y</text>
<text x="190.1" y="114.8">ER551</text>
<text x="190.1" y="119.9">EC552</text>
<text x="194.1" y="119.9">100pF</text>
<text x="194.4" y="114.8">68</text>
<text x="204.1" y="117.3">EC551</text>
<text x="208" y="117.3">100pF</text>
<text x="58.2" y="121.2">D7</text>
<text x="58.2" y="122.5">D6</text>
<text x="58.2" y="123.7">D5</text>
<text x="58.2" y="125">D4</text>
<text x="72.2" y="125">PA3</text>
<text x="72.2" y="122.5">PA4</text>
<text x="148.3" y="121.2">-12V</text>
<text x="148.3" y="122.5">1A</text>
<text x="148.3" y="123.7">GND</text>
<text x="151.8" y="121.2">+12V</text>
<text x="152.8" y="122.5">1Y</text>
<text x="190.1" y="125">ER553</text>
<text x="194.4" y="125">68</text>
<text x="204.1" y="122.4">ER552</text>
<text x="208.4" y="122.4">68</text>
<text x="58.2" y="126.3">D3</text>
<text x="58.2" y="127.6">D2</text>
<text x="58.2" y="128.8">D1</text>
<text x="58.2" y="130.1">D0</text>
<text x="72.2" y="130.1">PA1</text>
<text x="72.2" y="127.6">PA2</text>
<text x="204.1" y="127.5">EC553</text>
<text x="208" y="127.5">470pF</text>
<text x="58.2" y="136.4">RS3</text>
<text x="58.2" y="137.7">RS2</text>
<text x="72.2" y="132.6">PA0</text>
<text x="187.6" y="133.9">EC554</text>
<text x="191.5" y="133.9">470pF</text>
<text x="204.1" y="132.6">ER554</text>
<text x="204.1" y="137.7">ER555</text>
<text x="208.4" y="132.6">68</text>
<text x="208.4" y="137.7">68</text>
<text x="259.8" y="136.4">0.33uF</text>
<text x="260.6" y="135.1">C551</text>
<text x="58.2" y="139">RS1</text>
<text x="58.2" y="140.3">RS0</text>
<text x="72.2" y="142.8">PB6</text>
<text x="72.2" y="140.3">PB7</text>
<text x="187.6" y="138.9">EC555</text>
<text x="191.5" y="138.9">470pF</text>
<text x="232" y="142.7">ER557</text>
<text x="236.3" y="142.7">47</text>
<text x="58.2" y="149.1">_W</text>
<text x="58.2" y="146.6">_CS</text>
<text x="72.2" y="147.9">PB4</text>
<text x="72.2" y="145.3">PB5</text>
<text x="148.3" y="146.6">4Y</text>
<text x="148.3" y="144.1">1Y</text>
<text x="148.3" y="149.1">2Y</text>
<text x="152.8" y="144.1">1A</text>
<text x="152.8" y="146.6">4A</text>
<text x="152.8" y="149.1">2A</text>
<text x="187.6" y="149.1">EC556</text>
<text x="191.5" y="149.1">470pF</text>
<text x="204.1" y="147.8">ER556</text>
<text x="208.4" y="147.8">68</text>
<text x="244.6" y="146.6">0.01uF</text>
<text x="244.7" y="145.3">EC557</text>
<text x="58.2" y="154.2">_INT</text>
<text x="58.2" y="151.7">E</text>
<text x="72.2" y="155.5">PB1</text>
<text x="72.2" y="153">PB2</text>
<text x="72.2" y="150.4">PB3</text>
<text x="148.3" y="154.2">GND</text>
<text x="148.3" y="151.7">3Y</text>
<text x="152" y="154.2">VCC</text>
<text x="152.8" y="151.7">3A</text>
<text x="187.6" y="154.2">EC561</text>
<text x="191.2" y="154.2">0.01uF</text>
<text x="204.1" y="152.9">ER561</text>
<text x="208.4" y="152.9">47</text>
<text x="239.6" y="152.9">ER558</text>
<text x="244" y="152.9">68</text>
<text x="58.2" y="156.8">TICK</text>
<text x="58.2" y="159.3">_RESET</text>
<text x="72.2" y="158">PB0</text>
<text x="187.6" y="159.3">EC562</text>
<text x="191.2" y="159.3">0.01uF</text>
<text x="204.1" y="158">ER562</text>
<text x="208.4" y="158">47</text>
<text x="232" y="156.7">EC558</text>
<text x="232.2" y="158">100pF</text>
<text x="72.2" y="166.9">_PC</text>
<text x="81.4" y="167">1K</text>
<text x="81.5" y="165.7">R512</text>
<text x="259.8" y="164.3">0.33uF</text>
<text x="260.6" y="163.1">C552</text>
<text x="58.2" y="169.5">GND1</text>
<text x="58.2" y="168.2">VCC1</text>
<text x="72.9" y="169.5">_F</text>
<text x="81.5" y="173.2">D574</text>
<text x="81.6" y="174.5">1N4001</text>
</g>
<g font-size=".9" fill="#840000">
<text x="75.7" y="35.6">43</text>
<text x="75.7" y="38.1">44</text>
<text x="75.7" y="47">10</text>
<text x="75.7" y="44.5">11</text>
<text x="55.4" y="50.8">29</text>
<text x="55.4" y="52.1">30</text>
<text x="55.4" y="53.4">31</text>
<text x="76" y="52.1">8</text>
<text x="76" y="49.5">9</text>
<text x="55.4" y="54.6">32</text>
<text x="55.4" y="55.9">33</text>
<text x="55.4" y="57.2">34</text>
<text x="55.4" y="58.4">35</text>
<text x="55.4" y="59.7">36</text>
<text x="76" y="59.7">3</text>
<text x="76" y="57.2">4</text>
<text x="76" y="54.6">7</text>
<text x="76" y="62.2">2</text>
<text x="55.4" y="66.1">38</text>
<text x="55.4" y="67.3">39</text>
<text x="55.4" y="68.6">41</text>
<text x="55.4" y="69.9">42</text>
<text x="75.7" y="69.9">19</text>
<text x="55.4" y="76.2">25</text>
<text x="75.7" y="77.5">16</text>
<text x="75.7" y="74.9">17</text>
<text x="75.7" y="72.4">18</text>
<text x="55.4" y="83.8">23</text>
<text x="55.4" y="78.8">24</text>
<text x="55.4" y="81.3">27</text>
<text x="75.7" y="82.6">14</text>
<text x="75.7" y="80">15</text>
<text x="55.4" y="86.4">21</text>
<text x="55.4" y="88.9">37</text>
<text x="75.7" y="87.6">12</text>
<text x="75.7" y="85.1">13</text>
<text x="203" y="95.3">2</text>
<text x="51.6" y="98.3">U7_22</text>
<text x="52.1" y="99.6">U7_1</text>
<text x="55.4" y="97.8">22</text>
<text x="55.7" y="99.1">1</text>
<text x="75.7" y="96.5">20</text>
<text x="75.7" y="99.1">26</text>
<text x="203" y="96.5">3</text>
<text x="209.3" y="96.5">1</text>
<text x="229.6" y="100.3">2</text>
<text x="229.6" y="101.6">3</text>
<text x="236" y="101.6">1</text>
<text x="75.7" y="105.4">43</text>
<text x="75.7" y="108">44</text>
<text x="145.6" y="113">13</text>
<text x="155.7" y="113">11</text>
<text x="75.7" y="116.9">10</text>
<text x="75.7" y="114.3">11</text>
<text x="76" y="119.4">9</text>
<text x="145.6" y="115.6">10</text>
<text x="145.6" y="114.3">12</text>
<text x="145.8" y="119.4">4</text>
<text x="145.8" y="118.1">5</text>
<text x="145.8" y="116.9">9</text>
<text x="156" y="118.1">6</text>
<text x="156" y="115.6">8</text>
<text x="55.4" y="120.7">29</text>
<text x="55.4" y="121.9">30</text>
<text x="55.4" y="123.2">31</text>
<text x="55.4" y="124.5">32</text>
<text x="55.4" y="125.7">33</text>
<text x="76" y="124.5">7</text>
<text x="76" y="121.9">8</text>
<text x="141.8" y="123.7">U28_7</text>
<text x="141.8" y="121.2">U28_1</text>
<text x="145.8" y="120.7">1</text>
<text x="145.8" y="121.9">2</text>
<text x="145.8" y="123.2">7</text>
<text x="155.7" y="120.7">14</text>
<text x="156" y="121.9">3</text>
<text x="157.7" y="122.5">U28_3</text>
<text x="157.9" y="121.2">U28_14</text>
<text x="55.4" y="127">34</text>
<text x="55.4" y="128.3">35</text>
<text x="55.4" y="129.6">36</text>
<text x="76" y="129.6">3</text>
<text x="76" y="127">4</text>
<text x="55.4" y="135.9">38</text>
<text x="55.4" y="137.2">39</text>
<text x="76" y="132.1">2</text>
<text x="55.4" y="138.4">41</text>
<text x="55.4" y="139.7">42</text>
<text x="75.7" y="142.3">18</text>
<text x="75.7" y="139.7">19</text>
<text x="145.8" y="143.5">3</text>
<text x="156" y="143.5">1</text>
<text x="55.4" y="148.6">24</text>
<text x="55.4" y="146.1">25</text>
<text x="75.7" y="149.9">15</text>
<text x="75.7" y="147.3">16</text>
<text x="75.7" y="144.8">17</text>
<text x="145.6" y="146.1">11</text>
<text x="145.8" y="148.6">6</text>
<text x="155.7" y="146.1">13</text>
<text x="156" y="148.6">4</text>
<text x="55.4" y="153.7">23</text>
<text x="55.4" y="151.1">27</text>
<text x="75.7" y="155">13</text>
<text x="75.7" y="152.4">14</text>
<text x="141.8" y="154.2">U29_7</text>
<text x="145.8" y="153.7">7</text>
<text x="145.8" y="151.1">8</text>
<text x="155.7" y="151.1">10</text>
<text x="155.7" y="153.7">14</text>
<text x="157.9" y="154.2">U29_14</text>
<text x="55.4" y="156.2">21</text>
<text x="55.4" y="158.8">37</text>
<text x="75.7" y="157.5">12</text>
<text x="55.4" y="167.7">22</text>
<text x="75.7" y="166.4">20</text>
<text x="51.6" y="168.2">U8_22</text>
<text x="52.1" y="169.5">U8_1</text>
<text x="55.7" y="168.9">1</text>
<text x="75.7" y="168.9">26</text>
</g>
<g font-size=".9">
<text x="154.9" y="31.8">PPD0</text>
<text x="154.9" y="41.9">PPD2</text>
<text x="154.9" y="36.8">PPD1</text>
<text x="154.9" y="47">PPD3</text>
<text x="49.5" y="53.4">D5</text>
<text x="49.5" y="52.1">D6</text>
<text x="49.5" y="50.8">D7</text>
<text x="154.9" y="52.1">PPD4</text>
<text x="49.5" y="57.2">D2</text>
<text x="49.5" y="59.7">D0</text>
<text x="49.5" y="54.6">D4</text>
<text x="49.5" y="58.4">D1</text>
<text x="49.5" y="55.9">D3</text>
<text x="154.9" y="57.2">PPD5</text>
<text x="154.9" y="62.2">PPD6</text>
<text x="47" y="68.6">A9</text>
<text x="47" y="67.3">A10</text>
<text x="47" y="66.1">A11</text>
<text x="47" y="69.9">A8</text>
<text x="77.7" y="69.9">PPD7</text>
<text x="154.9" y="67.3">PPD7</text>
<text x="77.7" y="72.4">PPD6</text>
<text x="77.7" y="74.9">PPD5</text>
<text x="77.7" y="77.5">PPD4</text>
<text x="77.7" y="80">PPD3</text>
<text x="77.7" y="82.6">PPD2</text>
<text x="77.7" y="87.6">PPD0</text>
<text x="77.7" y="85.1">PPD1</text>
<text x="49.5" y="123.2">D13</text>
<text x="49.5" y="124.5">D12</text>
<text x="49.5" y="121.9">D14</text>
<text x="49.5" y="120.7">D15</text>
<text x="49.5" y="125.7">D11</text>
<text x="49.5" y="129.6">D8</text>
<text x="49.5" y="128.3">D9</text>
<text x="49.5" y="127">D10</text>
<text x="47" y="137.2">A10</text>
<text x="47" y="135.9">A11</text>
<text x="47" y="138.4">A9</text>
<text x="47" y="139.7">A8</text>
</g>
</svg>
